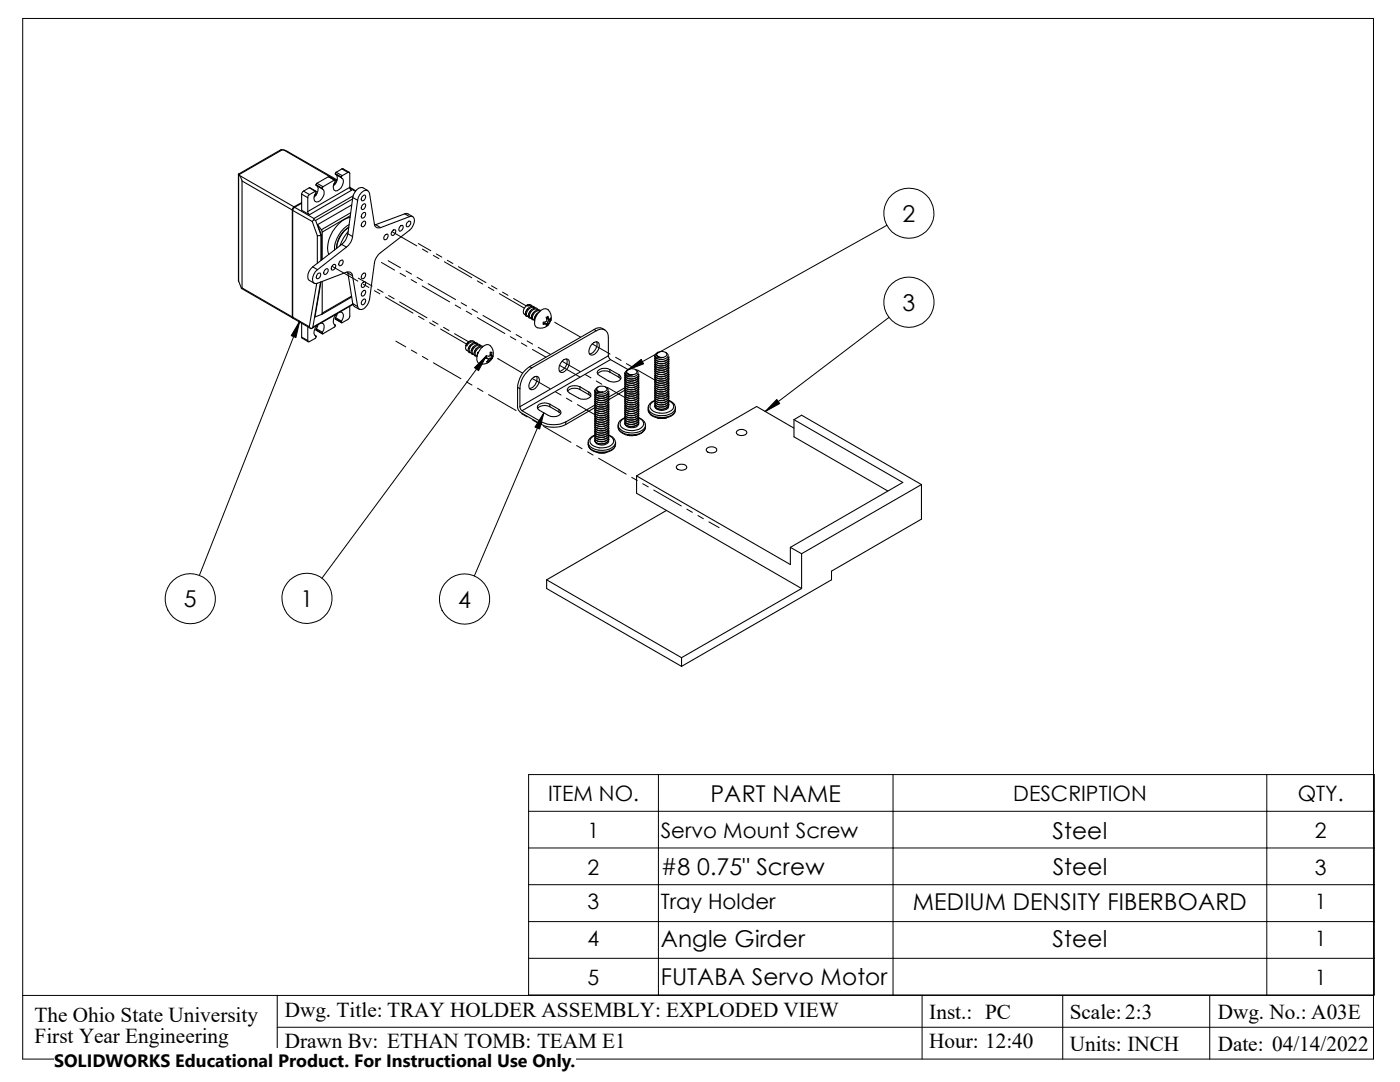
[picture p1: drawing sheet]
<svg xmlns="http://www.w3.org/2000/svg" width="279mm" height="216mm" viewBox="0 0 279 216" stroke-linecap="round" stroke-linejoin="round" font-family="sans-serif">
<g fill="none" stroke="#000" stroke-width=".2">
<path d="M4.5 3.7h269.6v207.6h-269.6zM66.3 53.1l5.1 3M71.5 55.5l2.8 1.6M72.5 56.7l1.1 .7M74.7 58l1.1 .6M75.4 57.7l1.1 .6M76.1 52.4l2.6 1.5M76.9 59.3l5.5 3.2M77.5 52l2.4 1.4M77.6 59l1.1 .6M78.2 46.2l5 2.9M79.8 54.5l1.1 .7"/>
<path d="M81 54.1l1.1 .6M82 55.8l1.1 .6M83.2 55.3l1.1 .7M83.5 48.6l2.5 1.4M84.2 57.1l5.5 3.1M84.3 49.7l1.1 .6M85.4 56.6l5.5 3.2M86.5 51l1.1 .6M87.1 50.7l1.1 .6M88.7 52.2l5.4 3.2M89.3 51.9l1.1 .7M91.5 53.2l5.5 3.2"/>
<path d="M95.2 56l1.2 .7M97.5 57.3l1.1 .7M98.1 57l1.1 .7M99.7 58.6l4.9 2.9M100.3 58.3l1.1 .6M102.5 59.6l2.5 1.4M177 45l-51.7 28.8M59.8 64.1l-20 50.7M79 68.1l2 1.1M79.8 60.2l5.4 3.2M82.1 69.8l1.1 .7M83.5 63.1l1.1 .7"/>
<path d="M84.3 71.1l1.1 .7M85.7 64.4l1.1 .6M86.3 64.1l1.1 .6M86.5 72.4l5.5 3.2M87.9 65.7l5.2 3M88.5 65.3l1.1 .7M90.7 66.6l2.8 1.6M90.8 60.9l1.1 .6M92 60.4l1.1 .6M93 62.1l1.1 .6M93.1 76.2l1.1 .6M94.2 61.7l1.1 .6"/>
<path d="M95.2 63.4l5.6 3.1M95.3 77.5l1.1 .6M96.4 62.9l5.5 3.2M97.1 71l-32.8 44.4M97.5 78.7l5.5 3.2M97.8 70.7l.5 .3M99.3 71.5l5 3M101.9 67.2l1.1 .6M103 66.8l1.1 .6M104.1 68.5l1.1 .6M105.2 68l1.1 .7M106.2 75.5l3.6 2.1"/>
<path d="M106.3 69.7l2.6 1.5M107.4 69.3l2.5 1.4M109.6 63.7l.3 .2M110.7 64.3l5.2 3M110.9 78.2l1.1 .6M111.7 72.9l4 2.3M112.2 72.1l3.5 2M113 79.5l1.1 .6M116.8 74.8l1.1 .6M118.2 68.6l3.6 2.1M119 76l1.1 .7M121.2 77.3l3.6 2.1"/>
<path d="M122.9 71.3l1.1 .6M125 72.6l1.1 .6M127.2 73.8l3.6 2.1M177.4 63.3l-24.7 18.8M104.1 82.5l1.1 .7M106.3 83.8l1.1 .7M108.5 85.1l5.5 3.2M108.5 82.4l-13.8 32.5M115.1 88.9l1.1 .6M115.2 80.7l3.6 2.1M117.3 90.2l1.1 .6M119.5 91.4l5.5 3.2"/>
<path d="M126.1 95.2l1.1 .7M128.3 96.5l1.1 .7M130.5 97.8l5.5 3.2M137.1 101.6l1.1 .6M139.3 102.9l1.1 .6M141.5 104.1l2 1.2M105.5 154.6h168.8v43.9h-168.8zM131.4 154.6v43.9M178.2 154.6v43.9M252.8 154.6v43.9M105.5 161.9h168.8M105.5 169.2h168.8"/>
<path d="M105.5 176.5h168.8M4.5 198.6h269.6M55.3 198.6v12.7M105.5 183.9h168.8M105.5 191.2h168.8M184 198.6v12.7M212.1 198.6v12.7M241.4 198.6v12.7M55.3 205h218.8"/>
<circle cx="181.4" cy="42.5" r="5"/>
<circle cx="181.4" cy="60.3" r="5"/>
<circle cx="38" cy="119.5" r="5"/>
<circle cx="61.3" cy="119.4" r="5"/>
<circle cx="92.7" cy="119.5" r="5"/>
</g>
<g fill="none" stroke="#000" stroke-width=".21">
<path d="M47.6 34.8h.1M47.6 34.8v21.3M47.7 34.8l.1 .2M47.8 35l.5 1.1M47.8 35l10.9 6.3M48.3 36.1l10 5.8M48.3 36.1v21.3M56.3 29.9h-.3l-8.4 4.9M56.3 29.9h.3M56.3 29.9l-8.6 4.9M56.6 29.9l.8 .3 9.9 5.7M56.6 29.9l10.6 6.2"/>
<path d="M60.2 38.7v3.3l1.6 .8M60.2 38.7l1.2 .8M60.6 38.1l-.4 .6M60.6 38.1l1.2 .7M61.4 39.5v2.7M61.7 37.5l1.3 .6M61.7 37.5l-1.1 .6M61.7 37.5l1.2 .7M61.8 38.8l-.2 .2-.2 .5M62.9 38.2l.2 .1M62.9 38.2l-1.1 .6M63.1 36.9l1.2 .8"/>
<path d="M63.1 38.3h.1M63.1 38.9l-.4 .2M63.1 36.9l1.2 .7M63.1 36.9h.1M63.2 37.1a1.7 1.7 0 0 1-.5 2.2M63.2 36.6l1.3 .7M63.2 38.7l-.4 .2M63.2 36.6l-.1 .3M64.3 37.6v.1M64.3 37.6h.1M64.3 37.7a1.55 1.55 0 0 1-.4 2.3l-.4 .3-.6-.1a1.8 1.8 0 0 1 .2-1.8v-.1M64.5 37.3l-.2 .3"/>
<path d="M65.5 35.3l1.3 .6M65.5 35.3l1.2 .6M65.5 35.3l-2.3 1.3M66.7 35.9l.2 .2M66.7 35.9l-2.2 1.4M66.9 34.7v.1l1.3 .7M66.9 36.1h.1M66.9 36.7l-.3 .2M66.9 34.7l1.2 .6M66.9 34.7l1.2 .7M66.9 34.7h.1M67.1 36.4l-.5 .3"/>
<path d="M67.1 34.9a1.66 1.66 0 0 1-.6 2.2M67.1 34.4l1.2 .7M67.1 34.4l-.2 .3M68.1 35.3v.1M68.1 35.4l.1 .1a.77 .77 0 0 1 .3 1 1.86 1.86 0 0 1-1.5 1.6 1.28 1.28 0 0 1-.1-1.9v-.1M68.2 33.7h.3l1.2 .7M68.2 33.7l1.2 .7M68.2 33.7l-1.1 .7M68.3 35.1l-.2 .2M69.4 34.4l.2-.1 .2 .3v2.8M69.4 34.4l-1.1 .7M69.8 37.4l.3 .6-8.3 4.8"/>
<path d="M69.8 37.4l1.2 .7M69.8 37.5l1.1 .7M69.8 37.4l-8.4 4.8M70.4 39.7l-7.4 4.3M70.4 39.4l1 .6M70.4 39.4l-1 7.3M70.5 39.1l-7.8 4.5M71.4 40l-1 7.2M71.4 40a1.99 1.99 0 0 1 1.9-2l.4 .6 1 6.1a.87 .87 0 0 0 1.2 .7M72.4 39.1l.3-.2a.66 .66 0 0 1 .2 .8 .66 .66 0 0 1-.7 .3l-.1-.2zM73.4 38l-1-.5a1.33 1.33 0 0 0-1.6 .9l-.4 1M47.6 56.1l.6 1.5 .1-.2"/>
<path d="M48.2 57.6l10.2 5.9M48.3 57.4l10 5.8M58.3 41.9v21.3M58.4 42v21.3M58.4 42l3.9 2.2M58.7 41.3l-.4 .6M58.8 41.4l3.9 2.2M58.8 41.4l-.4 .6M60.2 40.6l-1.4 .8M60.2 40.4l-1.5 .9M61.4 42.2l.4 .6M62.3 44.2l1 2.8"/>
<path d="M62.4 53.3l1 .5M62.4 53.3a2.04 2.04 0 0 0-.7 2.6l1 .6M62.7 43.9l-.4 .3M62.7 43.9l.3 .1M62.7 43.6v.3M63 44l1.1 2.9M63.2 56.6l-1.5 8.6M63.3 47v5.5M63.4 54.7l.4-.2a.6 .6 0 0 1 .1 .7 .6 .6 0 0 1-.7 .3v-.4zM63.4 53.8a2.04 2.04 0 0 0-.7 2.7l.2 .1 .5-.1 5.7-2.2a.84 .84 0 0 1 1.3 .7M63.4 44.8l.7 2.1M63.4 44.8l.7 1"/>
<path d="M64 56.3l-1.6 9M64.1 56.3l-1.2 6.9 1.3-.5 .1-.2M64.1 46.9v5.1M64.1 46.9l-.8 .1M64.1 45.8l.2 .5M64.1 46.9h.1M64.1 46.9v5M64.3 46.3v5.5M64.3 56.2v6.3M64.9 53.8l.3-.2a.64 .64 0 0 1 .2 .8 .64 .64 0 0 1-.7 .3l-.1-.3zM66.4 53l.1-.2h.4a.65 .65 0 0 1 0 .8 .65 .65 0 0 1-.8 .2v-.4zM67.9 52.1l.3-.2a.6 .6 0 0 1 .2 .8 .6 .6 0 0 1-.8 .2v-.4z"/>
<path d="M68.2 48.8l.9 .5M68.2 48.8l-5.8 4.5M69.1 49.3l-5.7 4.5M69.3 54.3l.1 .2M69.4 46.7a3.4 3.4 0 0 1-1.2 2.1M69.4 46.7l1 .5M69.4 54.5l1 .5M69.4 54.5l1 6.1M69.5 46.2a8.3 8.3 0 0 0-1.6 2.8M69.6 45.3a5.2 5.2 0 0 0-2.5 4.3M69.6 45.4a5.2 5.2 0 0 0-2.4 4.1M69.7 44.8a6 6 0 0 0-2.9 5.1"/>
<path d="M69.8 43.4a6.5 6.5 0 0 0-4.4 5.3v.8l.2 1.3M69.9 43.1l-5.6 3.2M70 42.5l-5.9 3.3M70.1 59.1l-5.8 3.4M70.2 59.3l-6 3.4M70.2 40.9l-6.8 3.9M70.4 47.2a2.96 2.96 0 0 1-1.3 2.1M70.4 55l1 6.2M72.4 54.7l.3-.2a.6 .6 0 0 1 .2 .7 .6 .6 0 0 1-.8 .3v-.4zM72.4 56.4l.3-.2a.6 .6 0 0 1 .2 .8 .6 .6 0 0 1-.8 .2v-.4zM72.4 58.1l.3-.2a.66 .66 0 0 1 .2 .8 .66 .66 0 0 1-.7 .4l-.1-.3zM72.4 59.9l.3-.3a.66 .66 0 0 1 .2 .8 .66 .66 0 0 1-.7 .4l-.1-.3z"/>
<path d="M72.4 40.9l.3-.3a.66 .66 0 0 1 .2 .8 .66 .66 0 0 1-.7 .4l-.1-.3zM72.4 42.6l.3-.2a.66 .66 0 0 1 .2 .7 .66 .66 0 0 1-.7 .4l-.1-.3zM72.4 44.3l.3-.2a.6 .6 0 0 1 .2 .8 .6 .6 0 0 1-.8 .2v-.4zM75 44.8l.9 .6M75 44.8l-.2 .1M76.9 46.9l.3-.2a.66 .66 0 0 1 .2 .7 .66 .66 0 0 1-.7 .4l-.1-.3zM78.4 46l.5-.2a.67 .67 0 0 1 0 .8 .67 .67 0 0 1-.8 .3v-.5zM79.8 45.2l.4-.2a.64 .64 0 0 1 .2 .7 .64 .64 0 0 1-.7 .4l-.1-.3zM80.8 42.7h.6l1 .5M80.8 42.7l.9 .5M80.8 42.7l-5.8 2.1M81.5 44.2h.3a.74 .74 0 0 1-.6 1.1l-.1-.6z"/>
<path d="M81.7 43.2l-5.8 2.2M81.7 43.2l.4-.1a.94 .94 0 0 1 .5 1.4l-.5 1.1-.4 .3-5.8 4.5a3.4 3.4 0 0 0-1.2 2.1l-1 7.3a2.06 2.06 0 0 1-1.9 1.9l-.4-.5M58.3 63.2l.2 .3M58.4 63.3l.1 .2 3.6 2.1M58.4 63.3l3.3 1.9M60.2 67.3l1.3 .9M60.2 64.5v2.8M60.2 67.3l1.2 .6M61.4 65.2v2.7M61.7 65.2a.37 .37 0 0 0 .3 .3 .37 .37 0 0 0 .4-.2M62.9 67l.1 .1M63 67.1l.1 .1"/>
<path d="M63.1 67.2l-.2 .3-1.1 .7a.2 .2 0 0 1-.3 0 .2 .2 0 0 1-.1-.3M63.1 65.8l1.2 .8M63.1 65.8h.1M63.1 67.2h.1M63.1 65.8l1.2 .7M63.2 65.6l1.1 .7M63.2 65.6l-.1 .2M63.4 64.9a1.49 1.49 0 0 0-.4 2.2M63.5 64.8l-.3 .8M64 64.5l.5 .1a1.59 1.59 0 0 1-.2 1.7M64.3 66.5h.1M64.3 66.3v.2"/>
<path d="M66.7 64.8l.1 .1M66.8 64.8v.1M66.8 64.9l.1 .1M66.9 65l-.1 .3-2.4 1.3-.1-.1M66.9 63.6v.1l1.3 .7M66.9 65h.1M66.9 63.6l1.2 .7M66.9 63.6h.1M67 63.4l-.1 .2M67 63.4l1.2 .7M67.2 62.7a1.59 1.59 0 0 0-.4 2.2M67.3 62.6l-.3 .8"/>
<path d="M67.8 62.3h.3a.88 .88 0 0 1 .3 1.3l-.2 .5M68.1 64.3h.1M68.2 64.1l-.1 .2M69.8 61.1v2l-.2 .4-1.4 .9-.1-.1M70.4 60.6l.3 .6 1 .5M70.4 60.7l-8 4.6M70.4 60.6l1 .6M70.4 60.7l-8.3 4.9M93 68.9a.75 .75 0 0 0 .4 1.2M93 68.9v.1M93.3 68.5l-.3 .4M93.9 68.8l-.4 .8"/>
<path d="M94 68a1.21 1.21 0 0 0-1 .9M94.1 69.9v.1M94.4 70.6l.2 .1M94.5 69.2l-.4 .7M94.5 68.3a1.05 1.05 0 0 0-1.3 .7h-.2M94.5 68.2l.2 .2M94.7 70.2v.1M94.7 68.3l-.1-.2a1.2 1.2 0 0 0-1.6 .9M95.1 69.5l-.4 .7M95.3 68.7a1.17 1.17 0 0 0-1.3 .3 1.17 1.17 0 0 0-.2 1.2l.2 .2M95.4 68.7a.7 .7 0 0 0-1.2-.1 1.4 1.4 0 0 0-.6 1.7l.3 .1M95.4 70.3l-.2 .4"/>
<path d="M95.4 70.3h.1M95.4 70.4h.1M95.4 70.3v.1M95.9 69a1.2 1.2 0 0 0-1.3 .3 1.2 1.2 0 0 0-.3 1.3h.1M96 69l-.2-.2a1.45 1.45 0 0 0-1.8 1.6l.1 .3h.4M96.3 69.2a1.18 1.18 0 0 1 1.3-.4 1.18 1.18 0 0 1 .8 1.1 2.15 2.15 0 0 1-.6 2.2 2.15 2.15 0 0 1-2.3 .4 2.22 2.22 0 0 1 .4-2.9zM96.3 69.3a1.27 1.27 0 0 0-1.3 1.7l.2 .1 .2-.7M96.4 69.1a1.46 1.46 0 0 0-1.8 1.7l.1 .2h.4M96.8 71.4h.3M97.1 71.4l.3 .2M97.1 71.4l.2 .1M97.2 72.2h.1"/>
<path d="M97.3 71.5l.2 .3-.4 .4 .3 .1M97.3 72.2l.1 .1M97.4 72l-.1 .2M97.7 71.9l-.3 .4M97.8 71.5h.3M97.8 71.5l.2 .1M97.8 71.5l-.3 .2 .2 .2M97.9 70.7l.2 .1M97.9 70.7v.3l.3 .1M98 71.6l-.3 .3M98 70.3l-.1 .4M98.1 71.5h.1"/>
<path d="M98.1 70.8l.1 .3M98.1 70.8l.1-.5h-.4v.2a.45 .45 0 0 1-.1 .6 .45 .45 0 0 1-.6-.1l-.2 .5h.4M98.2 71.5l-.2 .1M98.2 71.1h.2l-.2 .4M98.2 71.2l-.1 .3M103.3 77.3v3.9l.2 .6 .4 .5 4.2 2.4M103.3 77.3l.5 .3M103.8 77.6v3.6M104.9 62.3h.1M105.2 60.9l.2 .1M105.2 60.9a1.26 1.26 0 0 0-.6 1.8l.3 .1M105.3 60.8a.6 .6 0 0 1 .9 .3"/>
<path d="M105.3 60.8l.1 .2M105.3 60.8l-.1 .1M105.3 61.6l-.4 .6M105.4 61h.3l.4 .1M105.7 73.2a5.3 5.3 0 0 0-2.4 4.1M105.7 73.2l.4 .2M105.9 62h.1M105.9 62l-.4 .7M106.1 73.4a5.1 5.1 0 0 0-2.3 4.2M106.2 75.5l.4-.3 .7-.1a1.69 1.69 0 0 1-.9 2.6l-.4 .1a.85 .85 0 0 1-.3-1.3zM106.5 62.3l-.4 .7M106.7 61.5a1.19 1.19 0 0 0-1.3 .2 1.19 1.19 0 0 0-.2 1.3l.3 .2"/>
<path d="M106.8 61.5a.62 .62 0 0 0-.9-.3 1.83 1.83 0 0 0-1 1.7l.1 .2h.4M107.1 75.1a1.99 1.99 0 0 1-1.4 2.5M107.1 62.7h.1M107.1 62.7l-.4 .7M107.3 61.8a1.19 1.19 0 0 0-1.3 .3 1.19 1.19 0 0 0-.2 1.3l.2 .1M107.4 61.8l-.3-.3a1.52 1.52 0 0 0-1.6 1.8l.1 .2h.4M107.6 62.2a1.3 1.3 0 0 1 1.8-.4 2.11 2.11 0 0 1 .2 2.8 2.11 2.11 0 0 1-2.7 .6 2.48 2.48 0 0 1 .7-3zM107.7 62.2a1.65 1.65 0 0 0-1 1.9M107.8 62.1a1.23 1.23 0 0 0-1.4 1.6l.3 .2M107.9 62a1.2 1.2 0 0 0-1.8 .9v.7l.1 .2h.4M108.6 64.5l.5 .1M108.6 64.5l-.2 .1"/>
<path d="M108.6 64.5l.3 .1M108.9 64.6l.2 .1-.1 .4 .3-.2M109.3 63.5l.3 .3M109.3 63.2v.3M109.3 64.4v.4M109.3 64.8l-.2 .1M109.3 63.5l.2 .1M109.3 64.4l.2 .2M109.3 64.8v.1M109.5 64l-.2 .4M109.5 63.6l-.2-.5-.3 .2a.59 .59 0 0 1 .1 .7 .59 .59 0 0 1-.7 .3v.4l.5-.1M109.5 64.6l-.2 .3"/>
<path d="M109.5 63.6l.1 .2 .3-.3v.4M109.5 64l.2 .1M109.7 64.1l-.2 .5M109.8 63.6v.2M109.8 63.8l-.3 .2M109.8 63.8l.1 .1M109.9 63.9l-.2 .2M112.2 72.1a.86 .86 0 0 1 1.3-.2 1.99 1.99 0 0 1-1.5 2.4 .95 .95 0 0 1-.4-1.3zM113.1 71.6a1.94 1.94 0 0 1-1.5 2.5M115.7 77.7a1.91 1.91 0 0 0-2.4 .4M115.7 77.2l1.8 1M115.7 77.2v.5"/>
<path d="M115.7 77.7l1.8 1M115.7 77.2a1.8 1.8 0 0 0-2.5 .6l.1 .3a5.7 5.7 0 0 0 3.2 1.6 1.3 1.3 0 0 0 1.4-.9v-.3l-.4-.3M117.5 78.7l.4 .4M117.5 78.2v.5M118.2 68.6l.4-.3 .7-.1a1.57 1.57 0 0 1-.6 2.4l-.7 .3-.3-.2a1.61 1.61 0 0 1 .5-2.1zM118.6 65.7a1.66 1.66 0 0 1 2.1 .1M118.6 65.7l.4 .3M118.6 65.7l-12.9 7.5M118.7 77.9l.3 .5 .2 .1M118.7 77.9a1.32 1.32 0 0 0 1.6 .3M118.7 77.9v.1M118.7 78.4h.1"/>
<path d="M118.7 79.2h.1M118.7 79.6v.1M118.7 78v.1l.5 .4M118.8 78.1l-.1 .1a.9 .9 0 0 0 1.3 .8 1.44 1.44 0 0 0 1.5-.9 1.59 1.59 0 0 1-2.8 .4v-.1M119 66a1.47 1.47 0 0 1 1.7-.2 1.47 1.47 0 0 1 .7 1.6v3.6M119 66l-12.9 7.4M119 68.2a1.95 1.95 0 0 1-1.4 2.4M119.1 77.4l-.4 .5M119.1 77.8a.94 .94 0 0 0 1.2 .4M119.4 77.2l-.3 .2-.1 .4 .5 .3M119.5 78.1l-.4-.4a1.16 1.16 0 0 1 2-.2 .71 .71 0 0 1-.8 .7M119.5 78.1l.8 .1"/>
<path d="M120.9 77.2v.1M120.9 77.3a.6 .6 0 0 1 .5 .6 .6 .6 0 0 1-.5 .5l-.8 .3-.9-.2M121.4 71l-17.6 10.2M121.4 71l.4 .8M121.5 79.9a1.64 1.64 0 0 1-2.8 .4v-.2M121.5 79.7a1.07 1.07 0 0 1-1.4 1.1 .94 .94 0 0 1-1.3-.9M121.5 78.8a.83 .83 0 0 1-1 1 1.23 1.23 0 0 1-1.8-.7l.1-.1M121.5 78.4a1.24 1.24 0 0 1-1.7 1.1 .82 .82 0 0 1-1-.9M121.5 79.4a1.56 1.56 0 0 1-1.3 1 1.56 1.56 0 0 1-1.5-.7M121.5 79a1.61 1.61 0 0 1-2.8 .4v-.2M121.5 78.6a1.68 1.68 0 0 1-2.7 .5l-.1-.3M121.5 79.8v.1"/>
<path d="M121.7 74.3a1.91 1.91 0 0 0-2.4 .3M121.7 73.7l1.8 1.1M121.7 73.7v.6M121.7 74.3l1.8 1M121.7 73.7a1.75 1.75 0 0 0-2.5 .6l.1 .4a5.6 5.6 0 0 0 3.2 1.5 1.3 1.3 0 0 0 1.5-.8l-.5-.6M121.8 71.8l3.5 1.9-.3 .4a.51 .51 0 0 0 .5 .6M121.8 71.8l-17.6 10.2M123.5 75.3l.4 .3M123.5 74.8v.5M124.7 74.5a1.1 1.1 0 0 0 1.6 .3M124.7 74.5l.1 .2 .3 .4M124.7 78.4h.1"/>
<path d="M124.7 79.2h.1M124.7 77.9l-3.2 1.9M124.8 74.7l-.1 .3a1.75 1.75 0 0 0 2.7 0l.1-.3a1.59 1.59 0 0 1-2.4 .8l-.3-.2-.1-.4M124.8 77.3l-3.3 1.9a1.25 1.25 0 0 1-1.7 1.1 .85 .85 0 0 1-1-.8M125.1 74.3l.3 .4 .9 .1M125.1 74l-.4 .5M125.5 74.7l.8 .1M125.5 74.7l-.3-.2-.1-.2a1.13 1.13 0 0 1 1-.7 1.13 1.13 0 0 1 1 .7l-.1 .2-.7 .3M126.8 73.7l.2 .2a.6 .6 0 0 1 .2 .9 2.17 2.17 0 0 1-2.1 .3M127.4 79.7a1.09 1.09 0 0 1-1.4 1.1 1.05 1.05 0 0 1-1.3-.9h.1M127.4 79.2h.1a1.3 1.3 0 0 1-1.8 1.1 .82 .82 0 0 1-.9-.8M127.4 78.8a1.16 1.16 0 0 1-1.5 1.1 .96 .96 0 0 1-1.1-.9"/>
<path d="M127.4 78.4h.1a1.39 1.39 0 0 1-1.9 1.1 .8 .8 0 0 1-.8-.9M127.4 77.9a.75 .75 0 0 1-.7 1 1.54 1.54 0 0 1-2-.5l.1-.3M127.4 77.5a1.11 1.11 0 0 1-1.4 1.1 1.14 1.14 0 0 1-1.3-.8l.1-.1M127.4 77a.76 .76 0 0 1-.7 1.1 1.76 1.76 0 0 1-1.9-.4v-.4M127.4 76.7a1.15 1.15 0 0 1-1.5 1.1 .98 .98 0 0 1-1.1-.9M127.4 76.2l.1 .1a1.34 1.34 0 0 1-1.9 1 .8 .8 0 0 1-.8-.8M127.4 75.8a1.15 1.15 0 0 1-1.5 1.1 .9 .9 0 0 1-1.1-.9M127.4 75.4a1.06 1.06 0 0 1-1.4 1.1 1.14 1.14 0 0 1-1.3-.9h.1M127.4 74.9h.1a1.34 1.34 0 0 1-1.7 1.1 .88 .88 0 0 1-1-.9M127.5 76.5a1.5 1.5 0 0 1-2.2 .8l-.4-.2-.2-.5M127.5 79.9a1.18 1.18 0 0 1-1.5 .9 .97 .97 0 0 1-1.3-.7M127.5 79.4v.1a1.65 1.65 0 0 1-2.7 .4l-.1-.3"/>
<path d="M127.5 79a1.62 1.62 0 0 1-2.8 .3v-.1M127.5 78.6a1.55 1.55 0 0 1-2.3 .8l-.3-.2-.2-.4M127.5 78.1v.1a1.65 1.65 0 0 1-2.7 .5l-.1-.3M127.5 77.7a1.15 1.15 0 0 1-1.5 1 .98 .98 0 0 1-1.3-.8M127.5 77.3a1.65 1.65 0 0 1-2.7 .5l-.1-.3M127.5 76.8a1.25 1.25 0 0 1-1.6 1 .91 .91 0 0 1-1.2-.8M127.5 76a1.65 1.65 0 0 1-2.7 .5l-.1-.3M127.5 75.5a1.56 1.56 0 0 1-2.3 .9l-.5-.5v-.1M127.5 75.1v.1a1.36 1.36 0 0 1-1.7 .9 .99 .99 0 0 1-1.1-.8M127.5 76.4v.1M130.7 71l.4 .6M130.7 71a1.32 1.32 0 0 0 1.6 .3"/>
<path d="M130.7 71v.1M130.7 71.4v.1M130.7 72.3h.1M130.7 73.2h.1M130.7 73.6v.1M130.7 74.5h.1M130.7 75.3v.1M130.7 75.8h.1M130.7 76.6v.1M130.7 77.5v.1M130.7 78.4h.1M130.7 78.8h.1"/>
<path d="M130.7 79.2h.1M130.7 79.6v.1M130.7 71.1v.1l.4 .4M130.7 71.2v.1a.9 .9 0 0 0 1.3 .8 1.41 1.41 0 0 0 1.5-.9 1.57 1.57 0 0 1-2.8 .3M131.1 70.5l-.4 .5M131.1 70.8v.1a1.07 1.07 0 0 0 1.2 .4M131.4 70.3l-.3 .2-.1 .3 .5 .4M131.5 71.2l-.5-.4a1.13 1.13 0 0 1 1.1-.7 1.13 1.13 0 0 1 1 .7l-.1 .2-.7 .3M131.5 71.2l.8 .1M132.8 70.3l.1 .1a.6 .6 0 0 1 .5 .5 .6 .6 0 0 1-.5 .6 1.93 1.93 0 0 1-1.8 .1M133.4 80a1.11 1.11 0 0 1 1 1 1.11 1.11 0 0 1-.9 1.2 3.2 3.2 0 0 1-3.7-.8 1.16 1.16 0 0 1 .9-1.4M133.4 79.2a.83 .83 0 0 1-.9 1.1 1.25 1.25 0 0 1-1.8-.8h.1"/>
<path d="M133.4 78.8a.96 .96 0 0 1-1.2 1.1 1.32 1.32 0 0 1-1.5-.7l.1-.2M133.4 77.9a.85 .85 0 0 1-.8 1.1 1.4 1.4 0 0 1-1.9-.7l.1-.2M133.4 77.1l.1 .1a1.54 1.54 0 0 1-2.3 .9l-.5-.5 .1-.3M133.4 76.6a.96 .96 0 0 1-1.2 1.1 1.32 1.32 0 0 1-1.5-.7l.1-.1M133.4 75.8a1.04 1.04 0 0 1-1.2 1.1 1.24 1.24 0 0 1-1.5-.7l.1-.2M133.4 74.9a.83 .83 0 0 1-.9 1 1.32 1.32 0 0 1-1.8-.7l.1-.1M133.4 74.5a1.25 1.25 0 0 1-1.6 1.1 1.19 1.19 0 0 1-1.1-.7l.1-.2M133.4 74a1.09 1.09 0 0 1-1.4 1.1 .99 .99 0 0 1-1.3-.8h.1M133.4 73.6a1.24 1.24 0 0 1-1.7 1.1 .82 .82 0 0 1-.9-.9M133.4 72.8a1.07 1.07 0 0 1-1.3 1.1 1.24 1.24 0 0 1-1.4-.8l.1-.1M133.4 72.3a1.21 1.21 0 0 1-1.6 1.1 1.1 1.1 0 0 1-1.1-.6l.1-.3M133.4 71.9l.1 .1a1.61 1.61 0 0 1-2.8 .4l.1-.3"/>
<path d="M133.4 71.5a1.28 1.28 0 0 1-1.7 1.1 .82 .82 0 0 1-.9-.9M133.4 79.7a.96 .96 0 0 1-1.1 1 1.1 1.1 0 0 1-1.6-.8 1.7 1.7 0 0 0-1.3 1.5M133.4 78.4a1.15 1.15 0 0 1-1.4 1.1 .99 .99 0 0 1-1.3-.8v-.1M133.4 77.5a.9 .9 0 0 1-1.1 1.1 1.1 1.1 0 0 1-1.6-.9M133.4 76.2a1.09 1.09 0 0 1-1.4 1.1 .99 .99 0 0 1-1.3-.8M133.4 75.4a1.17 1.17 0 0 1-1.5 1.1 .98 .98 0 0 1-1.2-.9M133.4 73.2a1.16 1.16 0 0 1-1.5 1.1 .97 .97 0 0 1-1.2-.9M133.4 79.5a1.61 1.61 0 0 1-2.7 .3v-.1M133.4 77.3a1.54 1.54 0 0 1-2.2 .8l-.3-.2-.2-.3M133.4 75.2a1.39 1.39 0 0 1-1.8 .9 .81 .81 0 0 1-.9-.7M133.4 74.3a.94 .94 0 0 1-.9 .8 1.23 1.23 0 0 1-1.8-.6M133.4 73a1.5 1.5 0 0 1-2.2 .8l-.5-.4v-.2"/>
<path d="M133.4 72.1a1.48 1.48 0 0 1-2.2 .8l-.3-.2-.2-.4M133.4 79a1.42 1.42 0 0 1-2 .9 .74 .74 0 0 1-.7-.7M133.4 78.2a1.37 1.37 0 0 1-1.7 .9 .94 .94 0 0 1-1-.7M133.4 76.9a.93 .93 0 0 1-1.2 .9 1.19 1.19 0 0 1-1.5-.8M133.4 76a1.37 1.37 0 0 1-1.7 .9 .91 .91 0 0 1-1-.7M133.4 74.7a1.31 1.31 0 0 1-1.6 .9 1.02 1.02 0 0 1-1.1-.7M133.4 73.9a1.62 1.62 0 0 1-2.6 .4l-.1-.3M133.4 71.7a1.59 1.59 0 0 1-2.6 .4l-.1-.2M133.5 76.5a1.62 1.62 0 0 1-2.8 .3v-.1M133.5 79.9a1.61 1.61 0 0 1-2.8 .2M133.5 79.9a1.67 1.67 0 0 1 1.3 1.4M133.5 78.6a1.65 1.65 0 0 1-2.8 .4v-.2"/>
<path d="M133.5 77.7a1.42 1.42 0 0 1-2.1 .9 .77 .77 0 0 1-.7-.7M133.5 75.5a1.27 1.27 0 0 1-1.6 1 .97 .97 0 0 1-1.2-.7M133.5 73.4a1.01 1.01 0 0 1-1.1 .9 1.2 1.2 0 0 1-1.7-.6M133.5 72.5v.1a1.62 1.62 0 0 1-2.7 .5l-.1-.4M133.5 71.7h.1M133.5 72.1h.1M133.5 72.9v.1M133.5 73.8v.1M133.5 74.3h.1M133.5 74.7h.1M133.5 75.1v.1M133.5 76h.1"/>
<path d="M133.5 76.4v.1M133.5 76.8v.1M133.5 77.3h.1M133.5 78.1v.1M133.5 79h.1M133.5 79.4v.1M133.5 79.9h.1M103.8 81.2l.1 .5 .3 .3M104.2 82l3.9 2.2M108.1 84.2v.5M108.1 84.7a5.6 5.6 0 0 0 4.8 0M108.1 84.2a5.6 5.6 0 0 0 4.8 0"/>
<path d="M109.7 81.2a2.06 2.06 0 0 0-2.4 .3M109.7 80.6l1.8 1.1M109.7 80.6v.6M109.7 81.2l1.8 1M109.7 80.6a1.77 1.77 0 0 0-2.5 .6l.1 .4a4.9 4.9 0 0 0 3.7 1.5l.8-.5 .2-.3-.5-.6M111.5 82.2l.4 .3M111.5 81.7v.5M112.9 84.2v.5M117.4 88.6a2 2 0 0 0 2.1 1.7 3.1 3.1 0 0 0 3.3-1.2M117.4 88.3v.3M118.7 87.8a1.09 1.09 0 0 0 1.4 1 1.51 1.51 0 0 0 1.4-.7v-.3M118.7 80.1h.1"/>
<path d="M118.7 80.5v.1M118.7 81.4h.1M118.7 82.3h.1M118.7 82.7h.1M118.7 83.1h.1M118.7 83.5v.1M118.7 84.4v.1M118.7 84.8v.1M118.7 85.3h.1M118.7 85.7v.1M118.7 86.6h.1M118.7 87h.1"/>
<path d="M118.7 87.4v.1M118.7 86.9a1.11 1.11 0 0 0-.9 .9 1.11 1.11 0 0 0 .6 1.2 3.4 3.4 0 0 0 3.9-.5 1.12 1.12 0 0 0-.8-1.6M118.7 80.8l-5.8 3.4M118.7 81.3l-5.8 3.4M119.2 90.3h1.8zM121.5 87.2a1.3 1.3 0 0 1-1.8 .9 .84 .84 0 0 1-1-.6M121.5 85.1a1.3 1.3 0 0 1-1.8 .9 .84 .84 0 0 1-1-.7M121.5 82.9a1.47 1.47 0 0 1-2.2 .8l-.3-.1-.3-.5M121.5 82.1a1.37 1.37 0 0 1-1.8 .9 .82 .82 0 0 1-1-.7M121.5 86.6a1.19 1.19 0 0 1-1.6 1.1 1.23 1.23 0 0 1-1.2-.7l.1-.2a1.45 1.45 0 0 0-1.3 2 3.7 3.7 0 0 0 5.1 .2l.3-.7M121.5 87.5a1.15 1.15 0 0 1-1.5 1.1 .98 .98 0 0 1-1.3-.9h.1M121.5 87a1.02 1.02 0 0 1-1.4 1.1 1.22 1.22 0 0 1-1.4-.7l.1-.2"/>
<path d="M121.5 86.1a1.06 1.06 0 0 1-1.4 1.1 1.05 1.05 0 0 1-1.4-.8h.1M121.5 85.7a1.27 1.27 0 0 1-1.7 1.1 .83 .83 0 0 1-1-.9M121.5 85.3a.77 .77 0 0 1-.6 .9 1.62 1.62 0 0 1-2.2-.4l.1-.3M121.5 84.8a.85 .85 0 0 1-.8 1.1 1.4 1.4 0 0 1-2-.7l.1-.1M121.5 84.5a1.19 1.19 0 0 1-1.6 1 .91 .91 0 0 1-1.2-.9h.1M121.5 84a.83 .83 0 0 1-.9 1 1.76 1.76 0 0 1-1.9-.5l.1-.3M121.5 83.5a.96 .96 0 0 1-1.2 1.1 1.36 1.36 0 0 1-1.6-.6l.1-.2M121.5 83.1v.2a1.59 1.59 0 0 1-2.3 .8l-.5-.4 .1-.3M121.5 82.7a.84 .84 0 0 1-.8 1 1.4 1.4 0 0 1-2-.6l.1-.2M121.5 82.3a1.17 1.17 0 0 1-1.6 1.1 .92 .92 0 0 1-1.2-.9h.1M121.5 81.8a.83 .83 0 0 1-.9 1 1.63 1.63 0 0 1-1.9-.4l.1-.4M121.5 81.4a1.25 1.25 0 0 1-1.7 1.1 .85 .85 0 0 1-1-.9"/>
<path d="M121.5 81v.1a1.59 1.59 0 0 1-2.3 .8l-.3-.2-.1-.5M121.5 80.5a1.03 1.03 0 0 1-1.3 1.1 1.32 1.32 0 0 1-1.5-.7l.1-.2M121.5 80.1a.91 .91 0 0 1-1.1 1.1 1.58 1.58 0 0 1-1.7-.6l.1-.3M121.5 80.8a1.29 1.29 0 0 1-1.7 .9 .92 .92 0 0 1-1.1-.8M121.5 86.8a1.31 1.31 0 0 1-1.6 1 1.02 1.02 0 0 1-1.2-.8M121.5 84.2a1.66 1.66 0 0 1-2.8 .4v-.1M121.5 81.2a1.62 1.62 0 0 1-2.8 .3v-.1M121.5 80.3a1.62 1.62 0 0 1-2.8 .3M121.5 86.8a1.66 1.66 0 0 1 1.3 1.5M121.5 87.6a1.57 1.57 0 0 1-2.8 .3M121.5 86.4a1.59 1.59 0 0 1-2.3 .8l-.3-.2-.2-.4M121.5 85.9v.1a1.63 1.63 0 0 1-2.8 .2v-.1"/>
<path d="M121.5 85.5a1.16 1.16 0 0 1-1.5 .9 1.15 1.15 0 0 1-1.3-.6M121.5 84.6a1.57 1.57 0 0 1-1.3 1 1.57 1.57 0 0 1-1.5-.7M121.5 83.7v.1a1.62 1.62 0 0 1-2.8 .2v-.1M121.5 83.3a1.6 1.6 0 0 1-2.8 .4v-.1M121.5 82.5a1.63 1.63 0 0 1-2.8 .3v-.1M121.5 81.6a1.57 1.57 0 0 1-1.3 1 1.57 1.57 0 0 1-1.5-.7v-.1M121.5 80.3h.1M121.5 80.7v.1M121.5 81.2h.1M121.5 82v.1M121.5 82.9h.1M121.5 84.2h.1"/>
<path d="M121.5 85v.1M121.5 86.8h.1M121.5 87.2h.1M122.9 88.3a1.53 1.53 0 0 1-1.3 1.7 3.6 3.6 0 0 1-4.1-.8l-.1-.6M123.4 84.8a2.08 2.08 0 0 0 2.1 1.6 3.1 3.1 0 0 0 3.3-1.2v-.4a1.8 1.8 0 0 1-1.8 1.9 3.4 3.4 0 0 1-3.5-1zM123.4 85.2a2.09 2.09 0 0 0 2.2 1.7h1.1M124.7 82.3h.1M124.7 83.1h.1M124.7 84.4v.1M125.2 86.8h1.8zM127 95v3.4l6 3.5M127 95l30.7 17.6v-3.4"/>
<path d="M127.4 83.1a.74 .74 0 0 1-.6 1 1.56 1.56 0 0 1-2.1-.5l.1-.2a1.58 1.58 0 0 0-1.4 1.4M127.4 84l.1 .2a1.59 1.59 0 0 1-2.4 .7l-.4-.4 .1-.3M127.4 83.6h.1a1.45 1.45 0 0 1-2.2 .9l-.5-.3v-.4M127.4 82.7a1.04 1.04 0 0 1-1.3 1.1 1.09 1.09 0 0 1-1.4-.8l.1-.1M127.4 82.3a1.22 1.22 0 0 1-1.6 1.1 .84 .84 0 0 1-1-.9M127.4 81.8a1.09 1.09 0 0 1-1.4 1.1 1.05 1.05 0 0 1-1.3-.8l.1-.1M127.4 81.4h.1a1.45 1.45 0 0 1-2.2 1l-.5-.4v-.4M127.4 81a.92 .92 0 0 1-1 1 1.54 1.54 0 0 1-1.7-.6l.1-.2M127.4 80.5l.1 .1a1.12 1.12 0 0 1-1.4 1 .92 .92 0 0 1-1.3-.8M127.4 80.1a1.2 1.2 0 0 1-1.6 1.1 .85 .85 0 0 1-1-.9M127.4 83.4a1.14 1.14 0 0 1 1 1.1 1.14 1.14 0 0 1-.8 1.1 3.6 3.6 0 0 1-3.6-.4 1.11 1.11 0 0 1 .7-1.8M127.5 84.2a1.58 1.58 0 0 1-2.4 .8l-.3-.2-.1-.3"/>
<path d="M127.5 83.4a1.59 1.59 0 0 1-2.7 .5l-.1-.4M127.5 81.2a.96 .96 0 0 1-1.1 .9 1.22 1.22 0 0 1-1.7-.7M127.5 80.3a1.62 1.62 0 0 1-2.7 .5l-.1-.3M127.5 83.4a1.81 1.81 0 0 1 1.3 1.4M127.5 83.7a1.08 1.08 0 0 1-1.3 1 1.03 1.03 0 0 1-1.5-.8M127.5 82.9a1.64 1.64 0 0 1-2.8 .4v-.2M127.5 82.5a1.62 1.62 0 0 1-2.7 .5l-.1-.3M127.5 82a1.55 1.55 0 0 1-2.4 .8l-.3-.2-.1-.3M127.5 81.6a1.08 1.08 0 0 1-1.3 1 1.04 1.04 0 0 1-1.5-.8M127.5 80.7a1.56 1.56 0 0 1-2.6 .7l-.2-.5M127.5 80.3h.1M127.5 81.2h.1"/>
<path d="M127.5 83.3v.1M127.5 84.2h.1M127.5 84.4a1.05 1.05 0 0 1-1.4 .9 1.14 1.14 0 0 1-1.4-.8M128.7 85.6a2.28 2.28 0 0 1-2 1.3M129.4 81.7a2.45 2.45 0 0 0 2.8 1.8l.5-.1M129.4 81.4a1.95 1.95 0 0 0 2.1 1.5 3.2 3.2 0 0 0 3.2-1.2l.1-.3M129.4 81.4v.3M130.7 80.9v.1M131.2 83.4h1.8zM133.4 80.9a.79 .79 0 0 1-.9 .9 1.33 1.33 0 0 1-1.8-.8M133.4 80.1a1.07 1.07 0 0 1-1.3 1.1 1.14 1.14 0 0 1-1.4-.8l.1-.1M133.4 80.6a.77 .77 0 0 1-.6 .8 1.72 1.72 0 0 1-2.1-.4v-.2"/>
<path d="M133.4 80.3a1.01 1.01 0 0 1-1.3 .9 1.06 1.06 0 0 1-1.4-.7M133.5 80.7a1.62 1.62 0 0 1-2.8 .4v-.1M133.5 80.3h.1M134.7 82.1a2.26 2.26 0 0 1-2 1.3M134.8 81.4a1.75 1.75 0 0 1-1.9 1.8 3.5 3.5 0 0 1-3.4-.9l-.1-.6M134.8 81.4h.1M135 93a1.32 1.32 0 0 1 2.1 .2 1.2 1.2 0 0 1-2.1 0zM141 89.5a1.32 1.32 0 0 1 2 .2 1.23 1.23 0 0 1-2 .3zM147 86.1a1.29 1.29 0 0 1 2.1 .2 1.24 1.24 0 0 1-2.2 0zM158.5 83.7l21.7 12.6-22.5 12.9M158.5 83.7l1.5-.9 23.9 13.9M158.5 85.4l-7.5-4.3-24 13.9"/>
<path d="M158.5 83.7v3.5l18.7 10.8M183.9 96.7l-23.9 13.8M183.9 96.7v6.9l-18 10.4v1.7l-29.9 17.3M109.1 115.7l26.9 15.5M109.1 115.7v1.7l26.9 15.6M133 101.9l-23.9 13.8M133 101.9l27 15.5M157.7 109.2l2.3 1.3M160 117.4l-24 13.8M160 110.5v6.9M136 131.2v1.8"/>
</g>
<path d="M59.8 64.1l-.7 3.3-1-.4zM97.1 71l-1.6 3-.8-.6zM125.3 73.8l2.7-2.1 .4 .9zM108.5 82.4l-.8 3.2-.9-.4zM155 79.7l.6 .8-2.9 1.6z" fill="#000" stroke="#000" stroke-width=".2"/>
<path d="M10.8 209.2h104.1v6.7h-104.1z" fill="#fff"/>
<g font-size="4.6">
<text x="180.1" y="44.3">2</text>
<text x="180.1" y="62">3</text>
<text x="36.7" y="121.2">5</text>
<text x="60" y="121.1">1</text>
<text x="91.4" y="121.2">4</text>
<text x="141.8" y="160">PART NAME</text>
<text x="210.1" y="167.3">Steel</text>
<text x="131.9" y="174.7">#8 0.75&quot; Screw</text>
<text x="210.1" y="174.7">Steel</text>
<text x="182.2" y="181.5">MEDIUM DENSITY FIBERBOARD</text>
<text x="131.9" y="188.9">Angle Girder</text>
<text x="210" y="188.9">Steel</text>
<text x="131.9" y="196.6">FUTABA Servo Motor</text>
</g>
<g font-size="4.2">
<text x="109.4" y="159.9">ITEM NO.</text>
<text x="202.2" y="159.9">DESCRIPTION</text>
<text x="259" y="159.9">QTY.</text>
<text x="117.3" y="167.2">1</text>
<text x="131.9" y="167.2">Servo Mount Screw</text>
<text x="262.4" y="167.2">2</text>
<text x="117.3" y="174.5">2</text>
<text x="262.4" y="174.5">3</text>
<text x="117.3" y="181.4">3</text>
<text x="131.9" y="181.4">Tray Holder</text>
<text x="262.4" y="181.4">1</text>
<text x="117.3" y="188.8">4</text>
<text x="262.4" y="188.8">1</text>
<text x="117.3" y="196.5">5</text>
<text x="262.4" y="196.5">1</text>
<text x="6.9" y="203.9">The Ohio State University</text>
<text x="56.9" y="202.9">Dwg. Title: TRAY HOLDER ASSEMBLY: EXPLODED VIEW</text>
<text x="185.5" y="203.2">Inst.: PC</text>
<text x="213.5" y="203.2">Scale: 2:3</text>
<text x="243.1" y="203.2">Dwg. No.: A03E</text>
<text x="6.9" y="208.1">First Year Engineering</text>
<text x="56.9" y="209.2">Drawn By: ETHAN TOMB: TEAM E1</text>
<text x="185.5" y="209.2">Hour: 12:40</text>
<text x="213.5" y="209.6">Units: INCH</text>
<text x="243" y="209.6">Date: 04/14/2022</text>
</g>
<text font-size="3.6" x="10.8" y="213">SOLIDWORKS Educational Product. For Instructional Use Only.</text>
</svg>
